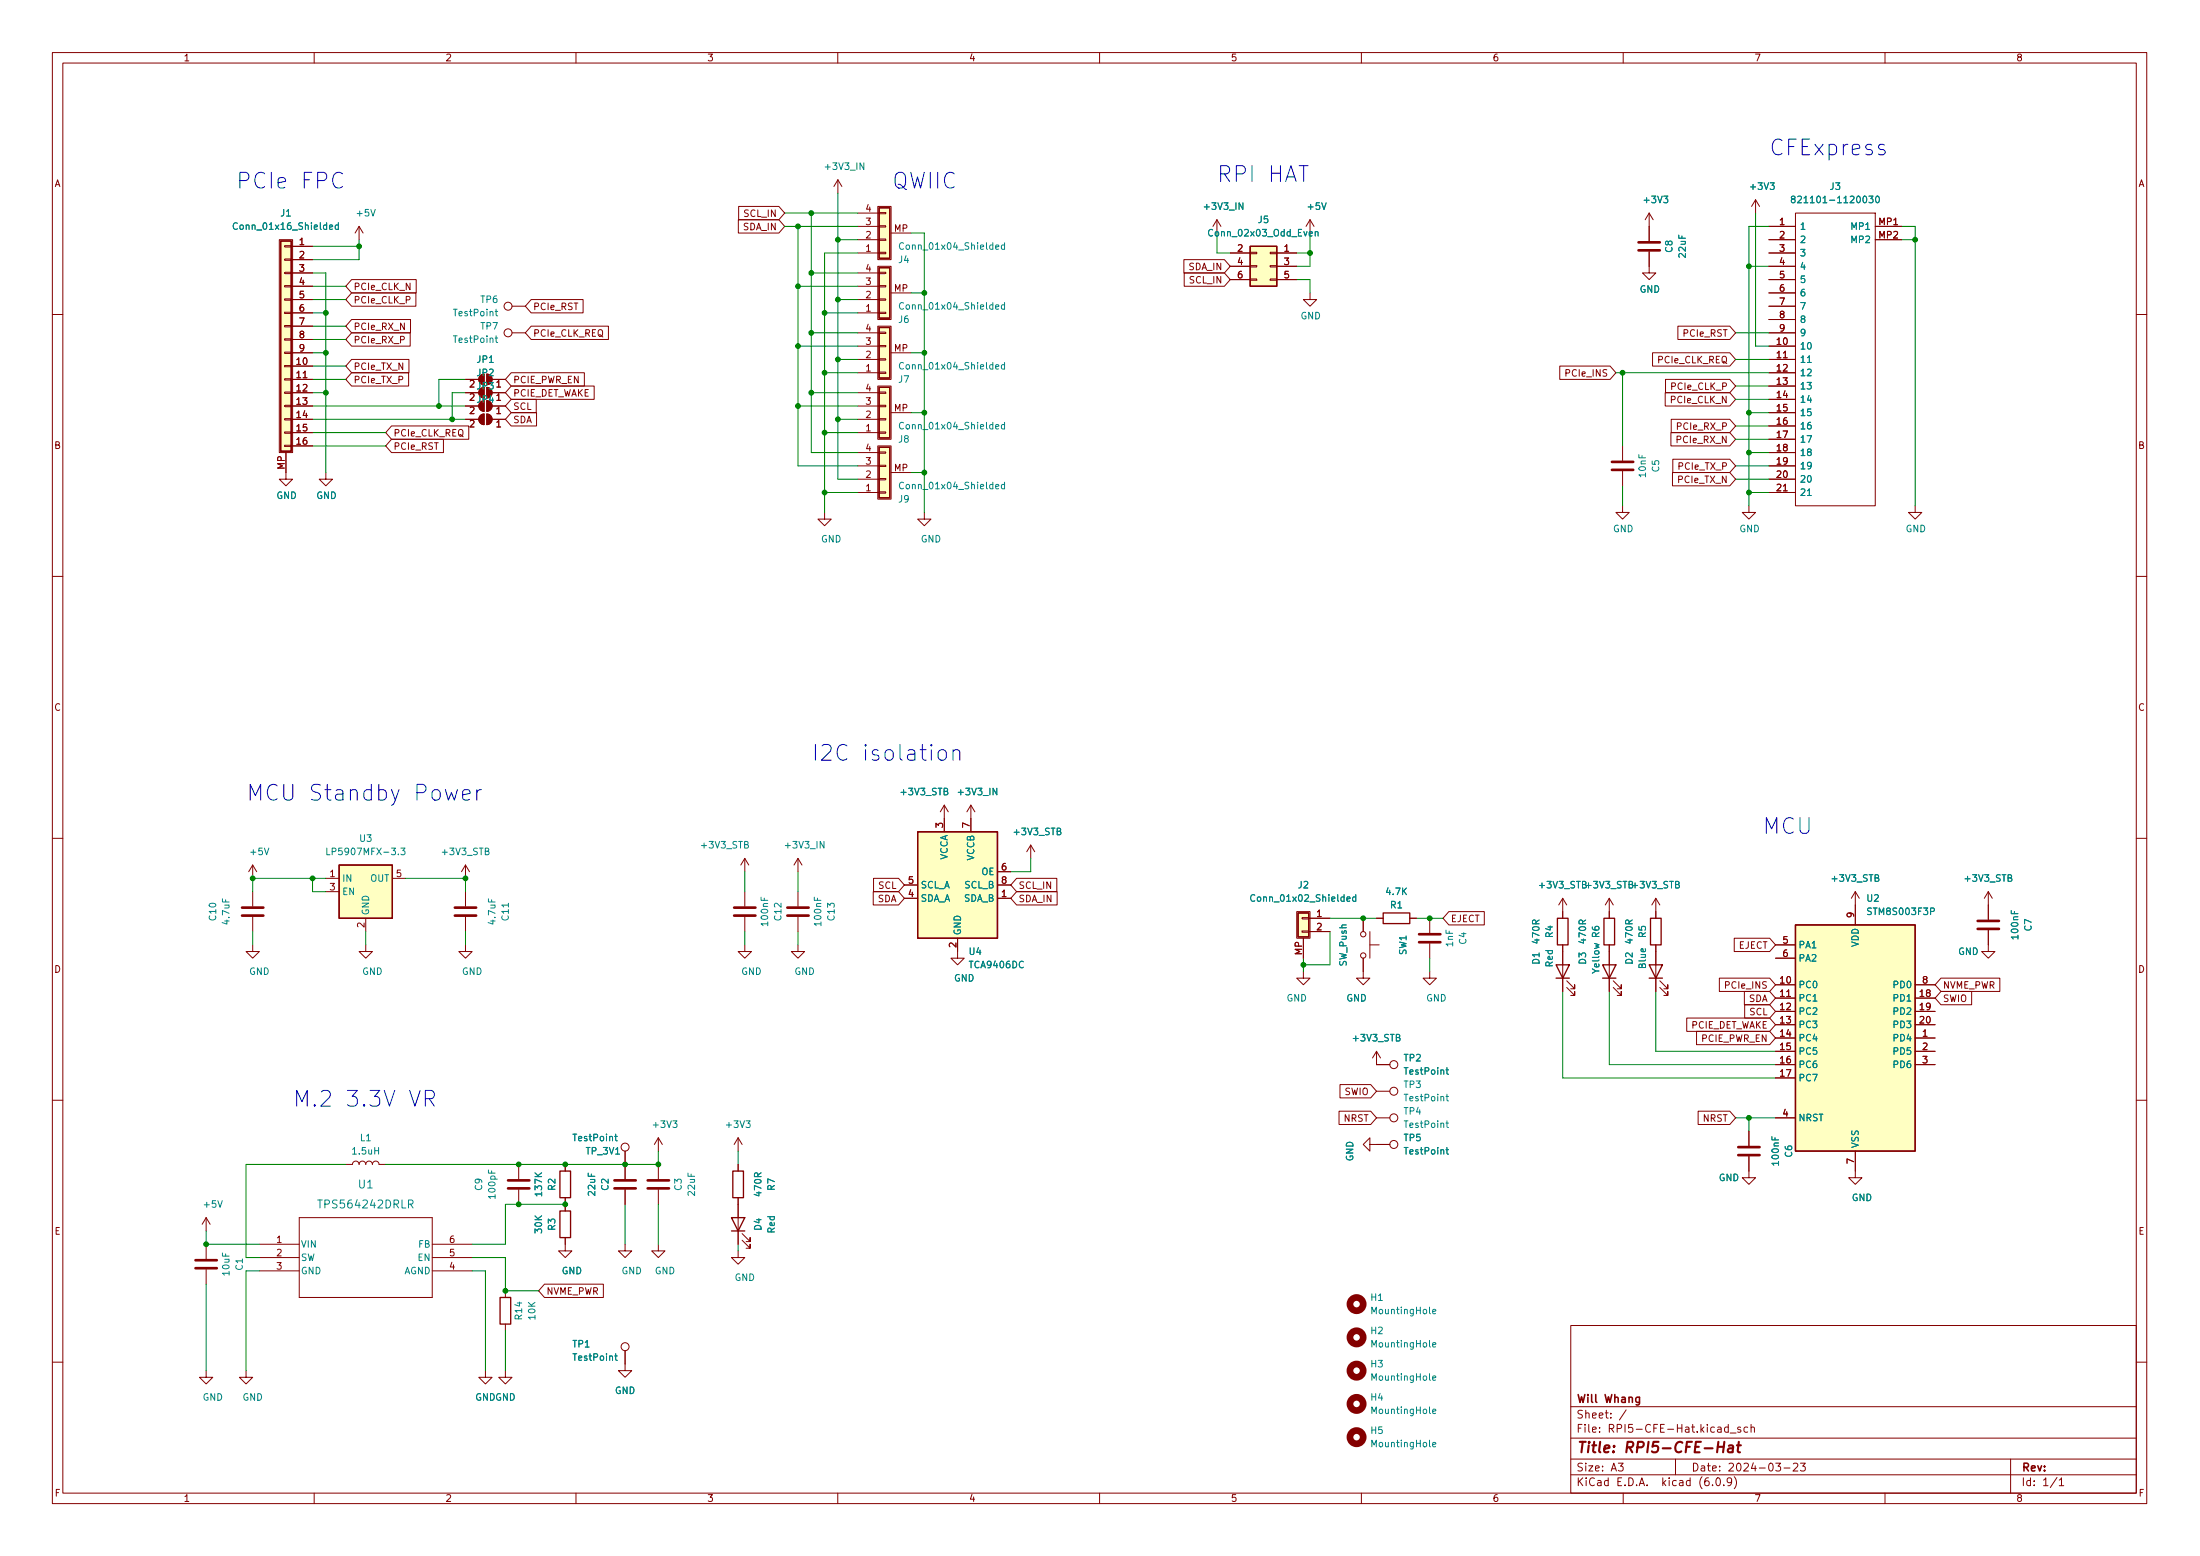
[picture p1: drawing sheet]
<svg xmlns="http://www.w3.org/2000/svg" width="420mm" height="297mm" viewBox="0 0 420 297" stroke-linecap="round" stroke-linejoin="round" font-family="sans-serif">
<g fill="none" stroke="#840000" stroke-width=".19">
<path d="M10 10h400v277h-400zM12 12h396v273h-396zM60 10v2M110 10v2M160 10v2M210 10v2M260 10v2M310 10v2M360 10v2M141.1 39.4h7.6l1.2 1.3-1.2 1.2h-7.6zM160 34.3l-.7 1.3M160 34.3v2.6"/>
<path d="M160 34.3l.8 1.3M167.6 39.4h2.6v10.2h-2.6zM335.3 38.1l-.8 1.3M335.3 38.1v2.6M335.3 38.1l.7 1.3M53.3 45.8h2.6v40.6h-2.6zM54.4 59.6h1.2v.3h-1.2zM54.4 57.1h1.2v.2h-1.2zM54.4 54.5h1.2v.3h-1.2zM54.4 52h1.2v.2h-1.2zM54.4 49.4h1.2v.3h-1.2zM54.4 46.9h1.2v.3h-1.2z"/>
<path d="M55.6 47h4.1M55.6 49.6h4.1M55.6 52.1h4.1M55.6 54.6h4.1M55.6 57.2h4.1M55.6 59.7h4.1M67.2 53.4h12.3v2.5h-12.3l-1.2-1.3zM67.2 55.9h12.2v2.6h-12.2l-1.2-1.3zM68.6 43.2l-.8 1.3M68.6 43.2v2.6M68.6 43.2l.7 1.3M97.8 58.5h2.5"/>
<path d="M101.4 57.2h10v2.5h-10l-1.1-1.2zM141 41.9h7.7l1.2 1.3-1.2 1.3h-7.7zM163.8 43.2h4.1M163.8 45.8h4.1M163.8 48.3h4.1M163.8 52.1h4.1M163.8 54.6h4.1M163.8 57.2h4.1M163.8 59.7h4.1M163.8 40.7h4.1M167.6 50.8h2.6v10.2h-2.6zM167.9 52h1.3v.2h-1.3z"/>
<path d="M167.9 54.5h1.3v.3h-1.3zM167.9 57.1h1.3v.2h-1.3zM167.9 59.6h1.3v.3h-1.3zM167.9 40.5h1.3v.3h-1.3zM167.9 43.1h1.3v.2h-1.3zM167.9 45.6h1.3v.3h-1.3zM167.9 48.2h1.3v.2h-1.3zM170.2 55.9h3.8M170.2 44.5h3.8M226.1 49.6h7.7l1.1 1.2-1.1 1.3h-7.7zM226.2 52.1h7.6l1.1 1.3-1.1 1.2h-7.6zM232.4 41.9l-.8 1.3"/>
<path d="M232.4 41.9v2.6M232.4 41.9l.8 1.3M234.9 48.3h3.9M234.9 50.8h3.9M234.9 53.4h3.9M238.8 53.2h1.2v.3h-1.2zM238.8 50.7h1.2v.3h-1.2zM238.8 48.2h1.2v.2h-1.2zM242.6 53.2h1.2v.3h-1.2zM242.6 50.7h1.2v.3h-1.2zM242.6 48.2h1.2v.2h-1.2zM243.8 48.3h3.8"/>
<path d="M243.8 50.8h3.8M243.8 53.4h3.8M250.2 55.9v1.3h1.3l-1.3 1.3-1.3-1.3h1.3M250.2 41.9l-.8 1.3M250.2 41.9v2.6M250.2 41.9l.8 1.3M315 48v4.1h1.2l-1.2 1.3-1.3-1.3h1.3M315 40.7l-.8 1.2M315 40.7v5.3M315 40.7l.7 1.2M337.8 43.2h5.1M337.8 45.8h5.1"/>
<path d="M337.8 48.3h5.1M337.8 50.8h5.1M337.8 53.4h5.1M337.8 55.9h5.1M337.8 58.5h5.1M342.9 40.7h15.2v55.9h-15.2zM358.1 43.2h5.1M358.1 45.8h5.1M10 60h2M54.4 79.9h1.2v.3h-1.2zM54.4 77.4h1.2v.2h-1.2zM54.4 74.8h1.2v.3h-1.2z"/>
<path d="M54.4 72.3h1.2v.3h-1.2zM54.4 69.8h1.2v.2h-1.2zM54.4 67.2h1.2v.3h-1.2zM54.4 64.7h1.2v.2h-1.2zM54.4 62.1h1.2v.3h-1.2zM55.6 77.5h4.1M55.6 75h4.1M55.6 72.4h4.1M55.6 69.9h4.1M55.6 62.3h4.1M55.6 64.8h4.1M55.6 67.3h4.1"/>
<path d="M67.2 63.5h11.1v2.6h-11.1l-1.2-1.3zM67.2 61h11.2v2.5h-11.2l-1.2-1.2zM67.2 71.2h10.8v2.5h-10.8l-1.2-1.3zM67.2 68.6h10.9v2.6h-10.9l-1.2-1.3zM88.9 77.5h2.5M88.9 75h2.5M88.9 72.4h2.5M91.7 79.3l.8-.3v2.1a1.02 1.02 0 0 1-1-.7 1.02 1.02 0 0 1 .2-1.1zM91.7 76.8l.8-.3v2a1.02 1.02 0 0 1-1-.6 1.02 1.02 0 0 1 .2-1.1zM91.7 74.2l.8-.2v2a1.02 1.02 0 0 1-1-.6 1.02 1.02 0 0 1 .2-1.2zM91.7 71.7l.8-.3v2a1.02 1.02 0 0 1-1-.6 1.02 1.02 0 0 1 .2-1.1zM93 79a1.02 1.02 0 0 1 1 1 1.02 1.02 0 0 1-1 1.1z"/>
<path d="M93 76.5a1.02 1.02 0 0 1 1 1 1.02 1.02 0 0 1-1 1zM93 74a1.02 1.02 0 0 1 1 1 1.02 1.02 0 0 1-1 1zM93 71.4a1.02 1.02 0 0 1 1 1 1.02 1.02 0 0 1-1 1zM94 77.5h2.5M94 75h2.5M94 72.4h2.5M97.6 71.2h14v2.5h-14l-1.1-1.3zM97.6 73.7h15.9v2.5h-15.9l-1.1-1.2zM97.6 76.2h4.8v2.6h-4.8l-1.1-1.3zM97.6 78.8h4.9v2.5h-4.9l-1.1-1.3zM97.8 63.5h2.5M101.4 62.3h14.8v2.5h-14.8l-1.1-1.3z"/>
<path d="M163.8 66.1h4.1M163.8 68.6h4.1M163.8 71.2h4.1M163.8 63.5h4.1M163.8 77.5h4.1M163.8 75h4.1M167.6 73.7h2.6v10.2h-2.6zM167.6 62.3h2.6v10.1h-2.6zM167.9 74.8h1.3v.3h-1.3zM167.9 77.4h1.3v.2h-1.3zM167.9 79.9h1.3v.3h-1.3zM167.9 63.4h1.3v.3h-1.3z"/>
<path d="M167.9 65.9h1.3v.3h-1.3zM167.9 68.5h1.3v.2h-1.3zM167.9 71h1.3v.3h-1.3zM170.2 78.8h3.8M170.2 67.3h3.8M297.9 69.9h9.6l1.1 1.3-1.1 1.2h-9.6zM315.6 67.3h14.8l1.1 1.3-1.1 1.3h-14.8zM318 75h12.4l1.1 1.2-1.1 1.3h-12.4zM318.1 72.4h12.3l1.1 1.3-1.1 1.3h-12.3zM320.4 62.3h10l1.1 1.2-1.1 1.3h-10zM337.8 66.1h5.1M337.8 68.6h5.1"/>
<path d="M337.8 71.2h5.1M337.8 73.7h5.1M337.8 76.2h5.1M337.8 78.8h5.1M337.8 61h5.1M337.8 63.5h5.1M408 60h2M54.4 85h1.2v.3h-1.2zM54.4 82.5h1.2v.2h-1.2zM54.6 86.4v5.1h1.3l-1.3 1.2-1.3-1.2h1.3M55.6 80h4.1M55.6 82.6h4.1"/>
<path d="M55.6 85.1h4.1M62.2 90.2v1.3h1.3l-1.3 1.2-1.2-1.2h1.2M74.8 81.3h14.7v2.6h-14.7l-1.1-1.3zM74.8 83.9h9.9v2.5h-9.9l-1.1-1.3zM88.9 80h2.5M94 80h2.5M157.5 97.8v1.3h1.2l-1.2 1.3-1.3-1.3h1.3M163.8 86.4h4.1M163.8 88.9h4.1M163.8 91.5h4.1M163.8 94h4.1M163.8 80h4.1"/>
<path d="M163.8 82.6h4.1M167.6 85.1h2.6v10.2h-2.6zM167.9 82.5h1.3v.2h-1.3zM167.9 86.3h1.3v.2h-1.3zM167.9 88.8h1.3v.3h-1.3zM167.9 91.3h1.3v.3h-1.3zM167.9 93.9h1.3v.2h-1.3zM170.2 90.2h3.8M176.5 97.8v1.3h1.3l-1.3 1.3-1.2-1.3h1.2M309.9 96.6v1.2h1.2l-1.2 1.3-1.3-1.3h1.3M309.9 85.1v2.8M309.9 90v2.7"/>
<path d="M319.1 82.6h11.3l1.1 1.3-1.1 1.2h-11.3zM319.2 80h11.2l1.1 1.3-1.1 1.3h-11.2zM319.4 90.2h11l1.1 1.3-1.1 1.2h-11zM319.5 87.7h10.9l1.1 1.2-1.1 1.3h-10.9zM334 96.6v1.2h1.3l-1.3 1.3-1.3-1.3h1.3M337.8 81.3h5.1M337.8 83.9h5.1M337.8 86.4h5.1M337.8 88.9h5.1M337.8 91.5h5.1M337.8 94h5.1M365.8 96.6v1.2h1.2l-1.2 1.3-1.3-1.3h1.3"/>
<path d="M10 110h2M408 110h2M180.3 153.7l-.7 1.3M180.3 153.7v5.1M180.3 153.7l.8 1.3M185.4 153.7v5.1M185.4 153.7l-.7 1.3M185.4 153.7l.8 1.3M10 160h2M48.3 165.1l-.8 1.3M48.3 165.1v2.6M48.3 170.2v2.8"/>
<path d="M48.3 175v2.8M48.3 165.1l.7 1.3M62.2 167.7h2.6M62.2 170.2h2.6M69.8 175.3v2.5M74.9 167.7h2.6M88.9 165.1v2.6M88.9 170.2v2.8M88.9 175v2.8M88.9 165.1l-.8 1.3M88.9 165.1l.8 1.3M142.2 163.9l-.7 1.2"/>
<path d="M142.2 163.9v2.5M142.2 170.2v2.8M142.2 175v2.8M142.2 163.9l.8 1.2M152.4 163.9l-.8 1.2M152.4 163.9v2.5M152.4 170.2v2.8M152.4 175v2.8M152.4 163.9l.8 1.2M166.8 170.2h4.8l1.1 1.3-1.1 1.3h-4.8zM166.8 167.7h4.8l1.1 1.2-1.1 1.3h-4.8zM172.7 171.5h2.6"/>
<path d="M172.7 168.9h2.6M182.9 179.1v3.8h1.2l-1.2 1.3-1.3-1.3h1.3M190.5 171.5h2.5M190.5 168.9h2.5M190.5 166.4h2.5M194.2 170.2h7.7v2.6h-7.7l-1.2-1.3zM194.2 167.7h7.6v2.5h-7.6l-1.2-1.3zM196.8 161.3l-.7 1.3M196.8 161.3v2.6M196.8 161.3l.8 1.3M247.6 174h2.6v5.1h-2.6zM248.7 177.7h1.2v.3h-1.2z"/>
<path d="M248.7 175.2h1.2v.2h-1.2zM248.9 179.1v3.8M249.9 175.3h4.1M249.9 177.8h4.1M260.3 175.3v2.5M261.6 177.8v5.1M262.9 175.3h1.3M269.2 175.3h1.3M273 175.3v2.8M276.7 174h6.8v2.6h-6.8l-1.1-1.3zM298.4 171.5l-.7 1.3M298.4 171.5v3.8"/>
<path d="M298.4 171.5l.8 1.3M307.3 171.5l-.7 1.3M307.3 171.5v3.8M307.3 171.5l.8 1.3M316.2 171.5v3.8M316.2 171.5l-.7 1.3M316.2 171.5l.8 1.3M331.2 179.1h6.8l1.1 1.3-1.1 1.2h-6.8zM354.3 170.2v6.4M354.3 170.2l-.7 1.3M354.3 170.2l.8 1.3M379.7 177.6v4h1.3l-1.3 1.3-1.2-1.3h1.2"/>
<path d="M379.7 170.2l-.7 1.3M379.7 170.2v5.4M379.7 170.2l.8 1.3M408 160h2M48.3 180.4v1.2h1.2l-1.2 1.3-1.3-1.3h1.3M69.8 180.4v1.2h1.3l-1.3 1.3-1.2-1.3h1.2M88.9 180.4v1.2h1.3l-1.3 1.3-1.3-1.3h1.3M142.2 180.4v1.2h1.3l-1.3 1.3-1.2-1.3h1.2M152.4 180.4v1.2h1.3l-1.3 1.3-1.3-1.3h1.3M248.9 185.5v1.2h-1.3l1.3 1.3 1.3-1.3h-1.3M260.3 182.9v3.8h-1.2l1.2 1.3 1.3-1.3h-1.3M261.6 180.4h1.8"/>
<path d="M273 185.5v1.2h1.3l-1.3 1.3-1.2-1.3h1.2M273 180.1v2.8M298.4 180.4v8.9M299.2 188.5l1.5 1.5v-.7v.7h-.7M299.2 187.2l1.5 1.6v-.8v.8h-.7M307.3 180.4v8.9M308.1 188.5l1.5 1.5v-.7v.7h-.7M308.1 187.2l1.5 1.6v-.8v.8h-.7M316.2 180.4v8.9M317 188.5l1.5 1.5v-.7v.7h-.7M317 187.2l1.5 1.6v-.8v.8h-.7M322.1 194.3h15.9l1.1 1.3-1.1 1.3h-15.9z"/>
<path d="M324 196.9h14l1.1 1.3-1.1 1.2h-14zM328.4 186.7h9.6l1.1 1.3-1.1 1.3h-9.6zM333.1 189.3h4.9l1.1 1.2-1.1 1.3h-4.9zM333.2 191.8h4.8l1.1 1.3-1.1 1.2h-4.8zM339.1 180.4h3.8M339.1 198.2h3.8M339.1 188h3.8M339.1 190.5h3.8M339.1 193.1h3.8M339.1 195.6h3.8M339.1 182.9h3.8M365.8 198.2h3.8"/>
<path d="M365.8 188h3.8M365.8 190.5h3.8M365.8 193.1h3.8M365.8 195.6h3.8M370.7 186.7h11.2v2.6h-11.2l-1.1-1.3zM370.7 189.3h5.8v2.5h-5.8l-1.1-1.3zM10 210h2M119.4 219.7v5.4M125.7 217.2l-.7 1.3M125.7 217.2v2.5M125.7 217.2l.8 1.3M141 217.2v2.5"/>
<path d="M141 217.2l-.8 1.3M141 217.2l.7 1.3M255.7 212.1h6.1l1.1 1.3-1.1 1.3h-6.1zM255.9 207h5.9l1.1 1.3-1.1 1.3h-5.9zM261.6 218.5v-1.3l-1.3 1.3 1.3 1.2v-1.2h3.8M262.9 213.4h2.5M262.9 208.3h2.5M262.9 200.7l-.8 1.3M262.9 200.7v2.5h2.5M262.9 200.7l.8 1.3M324.3 212.1h6.1l1.1 1.3-1.1 1.3h-6.1zM334 215.9v2.8"/>
<path d="M339.1 213.4h3.8M339.1 203.2h3.8M339.1 200.7h3.8M339.1 205.8h3.8M354.3 219.7v5.1h1.3l-1.3 1.3-1.2-1.3h1.2M365.8 203.2h3.8M365.8 200.7h3.8M408 210h2M39.4 232.4l-.8 1.3M39.4 232.4v2.6M39.4 237.5v2.8M39.4 232.4l.7 1.3"/>
<path d="M49.5 237.5h7.6M57.1 232.4h25.4v15.3h-25.4zM66 222.3h1.3a.64 .64 0 0 1 .6-.6 .64 .64 0 0 1 .7 .6 .64 .64 0 0 1 .6-.6 .64 .64 0 0 1 .6 .6 .64 .64 0 0 1 .7-.6 .64 .64 0 0 1 .6 .6 .64 .64 0 0 1 .7-.6 .64 .64 0 0 1 .6 .6h1.3M82.5 237.5h7.7M99.1 222.3v2.8M99.1 227.1v2.8M107.9 236.3v2.5h1.3l-1.3 1.3-1.2-1.3h1.2M107.9 222.3v1.3M107.9 228.6v2.6M119.4 237.5v1.3h1.2l-1.2 1.3-1.3-1.3h1.3M119.4 227.1v2.8M125.7 237.5v1.3h1.3l-1.3 1.3-1.2-1.3h1.2"/>
<path d="M125.7 222.3v2.8M125.7 227.1v2.8M141 238.8v1.3h1.2l-1.2 1.2-1.3-1.2h1.3M141 222.3v1.3M141 228.6v8.9M141.7 236.8l1.6 1.5v-.8v.8h-.8M141.7 235.5l1.6 1.5v-.7v.7h-.8M334 220.8v4h1.3l-1.3 1.3-1.3-1.3h1.3M39.4 242.4v2.7M49.5 240.1h7.6M49.5 242.6h7.6M82.5 240.1h7.7"/>
<path d="M82.5 242.6h7.7M96.5 246.4v1.3M96.5 252.8v1.2M104 245.1h11.2v2.6h-11.2l-1.1-1.3zM119.4 257.8v3.9h1.2l-1.2 1.2-1.3-1.2h1.3M300 253h108v32h-108zM10 260h2M39.4 261.7v1.2h1.2l-1.2 1.3-1.3-1.3h1.3M47 261.7v1.2h1.3l-1.3 1.3-1.3-1.3h1.3M92.7 261.7v1.2h-1.3l1.3 1.3 1.3-1.3h-1.3M96.5 261.7v1.2h-1.3l1.3 1.3 1.3-1.3h-1.3M300 278.5h108"/>
<path d="M300 274.5h108M300 268.5h108M309.1 279.3h.9l-.5 .6 .4 .1v.7l-.2 .1-.6-.1M310.6 269.1l-1.3 2M320 278.5v3M330.1 272.5l-.5-.1-.2 .3 .1 .6h.6M330.1 271.9v1.5M330.4 273.6h1.2M332.4 272.5l-.3-.1-.2 .2v.2l.5 .2v.3h-.5M333.8 272.5l-.4-.1-.3 .3 .1 .6h.6M334.4 272.6l.2-.2 .4 .1 .1 .9M334.4 271.9v1.5"/>
<path d="M339.1 279.3h1l-.5 .6 .4 .1v.7l-.2 .1-.7-.1M342.5 279.5l.6-.2 .2 .2 .1 .2-1 1.1h1M343.8 279.3h1l-.5 .6 .4 .1v.7l-.2 .1-.7-.1M384 278.5v6.5M408 260h2M60 285v2M110 285v2M160 285v2M210 285v2M260 285v2M300 281.5h108M310 285v2"/>
<path d="M327.1 283.5v.1M327.9 282.2l.2-.1a.8 .8 0 0 1 .5 .8 .8 .8 0 0 1-.5 .7 1 1 0 0 1-.2-1.4zM329.2 283.5v.1M330.7 282.8l-.3 .2h-.3l-.2-.2 .1-.6 .4-.1 .2 .2a.99 .99 0 0 1-.3 1.3h-.3M331.2 281.9a1.72 1.72 0 0 1 0 2.3M340.7 280.2h1.2M360 285v2M392.9 282l-1.3 2M393.3 282.5l.4-.4v1.5M393.3 283.6h.8"/>
<circle cx="97" cy="58.5" r=".76"/>
<circle cx="97" cy="63.5" r=".76"/>
<circle cx="260.3" cy="178.3" r=".51"/>
<circle cx="260.3" cy="182.4" r=".51"/>
<circle cx="119.4" cy="219" r=".76"/>
<circle cx="266.2" cy="208.3" r=".76"/>
<circle cx="266.2" cy="203.2" r=".76"/>
<circle cx="266.2" cy="218.5" r=".76"/>
<circle cx="266.2" cy="213.4" r=".76"/>
<circle cx="119.4" cy="257.1" r=".76"/>
</g>
<path d="M328.1 276.2h1.1M328.2 275.2l-.3 2M329.3 275.2l-.2 2M330.2 276h.7v1.2M331 276.4l-.7 .1a.4 .4 0 0 0-.3 .3 .4 .4 0 0 0 .2 .4l.7-.1M331.7 275.9h.8M332.1 275.2l-.2 1.8v.1l.4 .1" fill="none" stroke="#840000" stroke-width=".4"/>
<path d="M313.1 266.7v1.2l-.3 .3-.3-.1M313.1 266.8l-.4-.1-.3 .3 .1 .6h.6" fill="none" stroke="#840000" stroke-width=".3"/>
<g fill="none" stroke="#008484" stroke-width=".19">
<path d="M342.4 38l-.3-.3 .1-.1 .2-.2 .3 .1 .1 .4-.6 .1-.1 .2 .1 .4 .2 .1 .3-.1 .1-.1v-.3l-.2-.2M343.3 37.6l.5-.2 .2 .4-.7 .9h.7M358.3 37.6l.2-.2a.68 .68 0 0 1 .4 .7 .68 .68 0 0 1-.4 .6l-.3-.5zM45.3 42.6a.6 .6 0 0 0-.8 .5 .6 .6 0 0 0 .6 .7l.2-.1M64.6 43l-.3-.1-.3 .3 .1 .5h.5M64.6 42.5v1.3M94.6 59.5h.4M94.7 59v1.1l.3 .2M172.6 57.9a.6 .6 0 0 0-.9 .4 .6 .6 0 0 0 .6 .7l.3-.1M172.6 46.5a.6 .6 0 0 0-.9 .4 .6 .6 0 0 0 .6 .7l.3-.1M191.8 58.2h-.3l-.3 .2 .2 .6h.4M191.8 46.8h-.3l-.3 .2 .2 .5h.4"/>
<path d="M191.8 46.3v1.3M191.8 57.8v1.2M251.2 44.3l.2-.1 .3 .1v.8M251.2 44.2v.9M94.6 64.5h.4M94.7 64.1v1.1l.3 .2M172.6 69.3a.6 .6 0 0 0-.9 .4 .6 .6 0 0 0 .6 .8l.3-.2M191.8 69.7l-.3-.1-.3 .3 .2 .5h.4M191.8 69.2v1.3M345.2 69.2h.7M172.6 80.7a.6 .6 0 0 0-.9 .5 .6 .6 0 0 0 .6 .7l.3-.1M172.6 92.2a.6 .6 0 0 0-.9 .4 .6 .6 0 0 0 .6 .7l.3-.1"/>
<path d="M191.8 81.1l-.3-.1-.3 .3 .2 .5h.4M191.8 92.5h-.3l-.3 .2 .2 .6h.4M191.8 80.6v1.3M191.8 92.1v1.2M345.2 94.6h.7M62.4 161.9v1.3h.6M76.6 161.9h.7l-.4 .5 .4 .1v.6l-.2 .1-.5-.1M239.6 170.9a.6 .6 0 0 0-.8 .4 .6 .6 0 0 0 .6 .8l.2-.2M258.9 171.3l-.3-.1-.3 .3 .1 .5h.5M258.9 170.8v1.3M117.4 216.9h.5M117.6 216.5v1.1l.3 .2"/>
<path d="M276.2 214.4h.4M276.2 209.3h.4M276.2 204.2h.4M276.2 219.5h.4M276.3 214v1.1l.3 .1M276.3 208.9v1.1l.3 .2M276.3 203.8v1.1l.3 .2M276.3 219.1v1l.3 .2M117.4 258.8h.5M117.6 258.4v1.1l.3 .2M273.6 250.4l.6-.1v-.3h-.4l-.2 .1 .1 .6h.5M273.6 256.7l.6-.1v-.2l-.4-.1-.2 .2 .1 .6h.5"/>
<path d="M273.6 263.1l.6-.1v-.3h-.4l-.2 .1 .1 .6h.5M273.6 275.8l.6-.1v-.3h-.4l-.2 .1 .1 .6h.5M273.6 269.4l.6-.1v-.2l-.4-.1-.2 .2 .1 .6h.5"/>
</g>
<g fill="#840000" stroke="#840000" stroke-width=".19">
<path d="M93 79a1.02 1.02 0 0 1 1 1 1.02 1.02 0 0 1-1 1.1z"/>
<path d="M91.7 79.3l.8-.3v2.1a1.02 1.02 0 0 1-1-.7 1.02 1.02 0 0 1 .2-1.1z"/>
<path d="M93 76.5a1.02 1.02 0 0 1 1 1 1.02 1.02 0 0 1-1 1z"/>
<path d="M91.7 76.8l.8-.3v2a1.02 1.02 0 0 1-1-.6 1.02 1.02 0 0 1 .2-1.1z"/>
<path d="M93 74a1.02 1.02 0 0 1 1 1 1.02 1.02 0 0 1-1 1z"/>
<path d="M91.7 74.2l.8-.2v2a1.02 1.02 0 0 1-1-.6 1.02 1.02 0 0 1 .2-1.2z"/>
<path d="M93 71.4a1.02 1.02 0 0 1 1 1 1.02 1.02 0 0 1-1 1z"/>
<path d="M91.7 71.7l.8-.3v2a1.02 1.02 0 0 1-1-.6 1.02 1.02 0 0 1 .2-1.1z"/>
</g>
<g fill="none" stroke="#840000" stroke-width=".25">
<path d="M167.9 39.7h2v9.6h-2zM53.6 46h2v40.1h-2zM167.9 51.1h2v9.6h-2zM238.8 47h5v7.6h-5zM167.9 74h2v9.6h-2zM167.9 62.5h2v9.7h-2zM167.9 85.4h2v9.6h-2zM175.3 158.8h15.2v20.3h-15.2zM64.8 165.1h10.1v10.2h-10.1zM247.9 174.3h2v4.6h-2zM264.2 174.3h5v2h-5zM297.4 175.3h2.1v5.1h-2.1z"/>
<path d="M306.3 175.3h2.1v5.1h-2.1zM315.2 175.3h2v5.1h-2zM342.9 176.6h22.9v43.1h-22.9zM297.2 184.2h2.5l-1.3 2.5zM297.2 186.7h2.5M306.1 184.2h2.5l-1.3 2.5zM306.1 186.7h2.5M315 184.2h2.5l-1.3 2.5zM315 186.7h2.5M106.9 231.2h2.1v5.1h-2.1zM106.9 223.6h2.1v5h-2.1zM139.7 232.4h2.5l-1.2 2.6z"/>
<path d="M139.7 235h2.5M140 223.6h2v5h-2zM95.5 247.7h2v5.1h-2z"/>
</g>
<g fill="none" stroke="#840000" stroke-width=".51">
<path d="M312.9 46.3h4.1M312.9 47.8h4.1M307.8 89.7h4.1M307.8 88.2h4.1M46.2 174.8h4.1M46.2 173.3h4.1M86.9 174.8h4M86.9 173.3h4M140.2 174.8h4.1M140.2 173.3h4.1M150.4 174.8h4M150.4 173.3h4"/>
<path d="M271 179.9h4.1M271 178.3h4.1M377.7 177.3h4.1M377.7 175.8h4.1M332 219h4M97 225.3h4.1M97 226.9h4.1M117.3 225.3h4.1M117.3 226.9h4.1M123.7 225.3h4.1M123.7 226.9h4.1M332 220.5h4"/>
<path d="M37.3 242.1h4.1M37.3 240.6h4.1"/>
</g>
<g fill="none" stroke="#840000" stroke-width="1.3">
<circle cx="259.1" cy="249" r="1.27"/>
<circle cx="259.1" cy="255.3" r="1.27"/>
<circle cx="259.1" cy="274.4" r="1.27"/>
<circle cx="259.1" cy="268" r="1.27"/>
<circle cx="259.1" cy="261.7" r="1.27"/>
</g>
<g fill="#ffffc2" stroke="#ffffc2" stroke-width=".19">
<path d="M167.9 74h2v9.6h-2z"/>
<path d="M53.6 46h2v40.1h-2z"/>
<path d="M167.9 85.4h2v9.6h-2z"/>
<path d="M64.8 165.1h10.1v10.2h-10.1z"/>
<path d="M342.9 176.6h22.9v43.1h-22.9z"/>
<path d="M175.3 158.8h15.2v20.3h-15.2z"/>
<path d="M247.9 174.3h2v4.6h-2z"/>
<path d="M238.8 47h5v7.6h-5z"/>
<path d="M167.9 62.5h2v9.7h-2z"/>
<path d="M167.9 51.1h2v9.6h-2z"/>
<path d="M167.9 39.7h2v9.6h-2z"/>
</g>
<path d="M45.8 34.5h1.2a.81 .81 0 0 0 .6-.8 .81 .81 0 0 0-.6-.8h-1.2v3M359.9 27.7l-.7-.2-.3 .2-.1 .3 .1 .4 1 .3 .1 .3-.1 .4-.3 .1-.8-.1M88.4 151.7l1.4-.2-.2-.6-.8-.2-.3 .2-.1 .3v1.1l.1 .3 .3 .1 .8-.1M91.1 150.7v2M91.9 150.7a.77 .77 0 0 0-.8 .6M179.3 143.4a.81 .81 0 0 1 .8-.3 .81 .81 0 0 1 .6 .6v.8a.81 .81 0 0 1-.8 .6 .81 .81 0 0 1-.7-.6v-.8zM182 143.4a.74 .74 0 0 1 1.3 .1v1.6M182 143.1v2M81.2 209.7h1.2a.81 .81 0 0 0 .6-.8 .81 .81 0 0 0-.6-.7h-1.2v3M82 209.7l1 1.5" fill="none" stroke="#0000c2" stroke-width=".19"/>
<g fill="none" stroke="#008400" stroke-width=".19">
<path d="M160 36.9v54.6h3.8M59.7 52.1h2.5v38.1M59.7 47h8.9M59.7 54.6h6.3M59.7 57.2h6.3M59.7 59.7h2.5M68.6 45.8v3.8h-8.9M149.9 40.7h13.9M149.9 43.2h13.9M152.4 43.2v45.7h11.4M152.4 54.6h11.4M154.9 40.7v45.7h8.9"/>
<path d="M154.9 52.1h8.9M157.5 59.7h6.3M160 57.2h3.8M160 45.8h3.8M163.8 48.3h-6.3v49.5M174 44.5h2.5v53.3M174 55.9h2.5M232.4 44.5v3.8h2.5M247.6 53.4h2.6v2.5M247.6 48.3h2.6M250.2 44.5v6.3h-2.6M334 50.8h3.8"/>
<path d="M335.3 40.7v25.4h2.5M337.8 43.2h-3.8v53.4M363.2 43.2h2.6v53.4M363.2 45.8h2.6M59.7 77.5h29.2M59.7 72.4h6.3M59.7 75h2.5M59.7 69.9h6.3M59.7 62.3h6.3M59.7 67.3h2.5M59.7 64.8h6.3M88.9 72.4h-5.1v5.1"/>
<path d="M88.9 75h-2.5v5M152.4 66.1h11.4M152.4 77.5h11.4M154.9 75h8.9M154.9 63.5h8.9M157.5 71.2h6.3M160 68.6h3.8M174 78.8h2.5M174 67.3h2.5M308.6 71.2h29.2M309.9 71.2v13.9M331.5 68.6h6.3"/>
<path d="M331.5 63.5h6.3M331.5 76.2h6.3M331.5 73.7h6.3M334 78.8h3.8M59.7 80h29.2M59.7 85.1h14M59.7 82.6h14M157.5 82.6h6.3M157.5 94h6.3M160 80h3.8M174 90.2h2.5M309.9 92.7v3.9"/>
<path d="M331.5 88.9h6.3M331.5 83.9h6.3M331.5 81.3h6.3M331.5 91.5h6.3M334 86.4h3.8M334 94h3.8M48.3 177.8v2.6M59.7 167.7v2.5h2.5M62.2 167.7h-13.9v2.5M69.8 177.8v2.6M77.5 167.7h11.4v2.5M88.9 177.8v2.6"/>
<path d="M142.2 166.4v3.8M142.2 177.8v2.6M152.4 166.4v3.8M152.4 177.8v2.6M196.8 163.9v2.5h-3.8M254 177.8v6.4h-5.1M254 175.3h8.9M270.5 175.3h5.1M248.9 182.9v2.6M273 182.9v2.6M298.4 189.3v16.5h40.7M307.3 189.3v13.9h31.8"/>
<path d="M316.2 189.3v11.4h22.9M125.7 219.7v2.6h-52M141 219.7v2.6M331.5 213.4h7.6M334 213.4v2.5M39.4 235v2.5h10.1M66 222.3h-19v17.8h2.5M107.9 229.9h-11.4v7.6h-6.3M119.4 229.9v7.6M125.7 229.9v7.6M141 237.5v1.3M39.4 245.1v16.6"/>
<path d="M49.5 242.6h-2.5v19.1M90.2 240.1h6.3v6.3h6.4M90.2 242.6h2.5v19.1M96.5 254v7.7"/>
</g>
<g fill="#008400" stroke="#008400" stroke-width=".19">
<circle cx="154.9" cy="75" r=".46"/>
<circle cx="154.9" cy="63.5" r=".46"/>
<circle cx="152.4" cy="66.1" r=".46"/>
<circle cx="83.8" cy="77.5" r=".46"/>
<circle cx="157.5" cy="82.6" r=".46"/>
<circle cx="157.5" cy="94" r=".46"/>
<circle cx="152.4" cy="77.5" r=".46"/>
<circle cx="152.4" cy="43.2" r=".46"/>
<circle cx="152.4" cy="54.6" r=".46"/>
<circle cx="39.4" cy="237.5" r=".46"/>
<circle cx="99.1" cy="222.3" r=".46"/>
<circle cx="96.5" cy="246.4" r=".46"/>
<circle cx="62.2" cy="75" r=".46"/>
<circle cx="68.6" cy="47" r=".46"/>
<circle cx="86.4" cy="80" r=".46"/>
<circle cx="62.2" cy="67.3" r=".46"/>
<circle cx="62.2" cy="59.7" r=".46"/>
<circle cx="99.1" cy="229.9" r=".46"/>
<circle cx="107.9" cy="229.9" r=".46"/>
<circle cx="119.4" cy="222.3" r=".46"/>
<circle cx="107.9" cy="222.3" r=".46"/>
<circle cx="125.7" cy="222.3" r=".46"/>
<circle cx="59.7" cy="167.7" r=".46"/>
<circle cx="88.9" cy="167.7" r=".46"/>
<circle cx="48.3" cy="167.7" r=".46"/>
<circle cx="176.5" cy="78.8" r=".46"/>
<circle cx="176.5" cy="90.2" r=".46"/>
<circle cx="160" cy="80" r=".46"/>
<circle cx="157.5" cy="71.2" r=".46"/>
<circle cx="248.9" cy="184.2" r=".46"/>
<circle cx="309.9" cy="71.2" r=".46"/>
<circle cx="334" cy="78.8" r=".46"/>
<circle cx="334" cy="50.8" r=".46"/>
<circle cx="250.2" cy="48.3" r=".46"/>
<circle cx="334" cy="94" r=".46"/>
<circle cx="154.9" cy="52.1" r=".46"/>
<circle cx="160" cy="45.8" r=".46"/>
<circle cx="176.5" cy="67.3" r=".46"/>
<circle cx="157.5" cy="59.7" r=".46"/>
<circle cx="160" cy="68.6" r=".46"/>
<circle cx="160" cy="57.2" r=".46"/>
<circle cx="154.9" cy="40.7" r=".46"/>
<circle cx="176.5" cy="55.9" r=".46"/>
<circle cx="334" cy="86.4" r=".46"/>
<circle cx="365.8" cy="45.8" r=".46"/>
<circle cx="334" cy="213.4" r=".46"/>
<circle cx="260.3" cy="175.3" r=".46"/>
<circle cx="273" cy="175.3" r=".46"/>
</g>
<g font-size="4.2" fill="#0000c2">
<text x="337.8" y="29.7">CFExpress</text>
<text x="233.5" y="34.8">RPI HAT</text>
<text x="47.2" y="36">PCIe FPC</text>
<text x="170.3" y="36">QWIIC</text>
<text x="154.9" y="145.3">I2C isolation</text>
<text x="47" y="152.9">MCU Standby Power</text>
<text x="336.5" y="159.2">MCU</text>
<text x="55.9" y="211.3">M.2 3.3V VR</text>
</g>
<text font-size="2.8" fill="#840000" x="301" y="277.3">Title: RPI5-CFE-Hat</text>
<g font-size="2.1" fill="#008484">
<text x="68.5" y="226.9">U1</text>
<text x="61.3" y="230.7">TPS564242DRLR</text>
</g>
<g font-size="2.1" fill="#840000">
<text x="301" y="267.8">Will Whang</text>
<text x="301" y="273.5">File: RPI5-CFE-Hat.kicad_sch</text>
<text x="301" y="270.8">Sheet: /</text>
<text x="301" y="280.9">Size: A3</text>
<text x="323" y="280.9">Date: 2024-03-23</text>
<text x="386" y="280.9">Rev:</text>
<text x="301" y="283.7">KiCad E.D.A. kicad (6.0.9)</text>
<text x="386" y="283.7">Id: 1/1</text>
</g>
<g font-size="1.8" fill="#840000">
<text x="35" y="11.7">1</text>
<text x="85" y="11.7">2</text>
<text x="135" y="11.7">3</text>
<text x="185" y="11.7">4</text>
<text x="235" y="11.7">5</text>
<text x="285" y="11.7">6</text>
<text x="335" y="11.7">7</text>
<text x="385" y="11.7">8</text>
<text x="10.3" y="35.7">A</text>
<text x="408.3" y="35.7">A</text>
<text x="142.1" y="41.4">SCL_IN</text>
<text x="165.4" y="40.4">4</text>
<text x="57.2" y="46.8">1</text>
<text x="141.9" y="43.9">SDA_IN</text>
<text x="165.4" y="45.5">2</text>
<text x="165.4" y="43">3</text>
<text x="170.8" y="44.2">MP</text>
<text x="339.9" y="43">1</text>
<text x="339.9" y="45.5">2</text>
<text x="358.9" y="43">MP1</text>
<text x="358.9" y="45.5">MP2</text>
<text x="57.2" y="49.3">2</text>
<text x="57.2" y="51.9">3</text>
<text x="165.4" y="51.9">4</text>
<text x="165.4" y="48">1</text>
<text x="227" y="51.6">SDA_IN</text>
<text x="236.4" y="48">2</text>
<text x="236.4" y="50.6">4</text>
<text x="236.4" y="53.1">6</text>
<text x="245.3" y="48">1</text>
<text x="245.3" y="50.6">3</text>
<text x="245.3" y="53.1">5</text>
<text x="339.9" y="48">3</text>
<text x="339.9" y="50.6">4</text>
<text x="339.9" y="53.1">5</text>
<text x="57.2" y="54.4">4</text>
<text x="57.2" y="56.9">5</text>
<text x="57.2" y="59.5">6</text>
<text x="67.5" y="55.4">PCIe_CLK_N</text>
<text x="67.5" y="57.9">PCIe_CLK_P</text>
<text x="101.8" y="59.2">PCIe_RST</text>
<text x="165.4" y="59.5">1</text>
<text x="165.4" y="56.9">2</text>
<text x="165.4" y="54.4">3</text>
<text x="170.8" y="55.7">MP</text>
<text x="227.2" y="54.1">SCL_IN</text>
<text x="339.9" y="55.7">6</text>
<text x="339.9" y="58.2">7</text>
<text x="57.2" y="62">7</text>
<text x="57.2" y="64.6">8</text>
<text x="67.5" y="65.5">PCIe_RX_P</text>
<text x="67.5" y="63">PCIe_RX_N</text>
<text x="101.8" y="64.3">PCIe_CLK_REQ</text>
<text x="165.4" y="65.8">3</text>
<text x="165.4" y="63.3">4</text>
<text x="321.6" y="64.3">PCIe_RST</text>
<text x="339.4" y="65.8">10</text>
<text x="339.9" y="60.7">8</text>
<text x="339.9" y="63.3">9</text>
<text x="56.7" y="69.6">10</text>
<text x="57.2" y="67.1">9</text>
<text x="67.5" y="70.6">PCIe_TX_N</text>
<text x="165.4" y="70.9">1</text>
<text x="165.4" y="68.4">2</text>
<text x="170.8" y="67.1">MP</text>
<text x="299.3" y="71.9">PCIe_INS</text>
<text x="316.7" y="69.3">PCIe_CLK_REQ</text>
<text x="339.4" y="68.4">11</text>
<text x="339.4" y="70.9">12</text>
<text x="56.7" y="72.2">11</text>
<text x="56.7" y="74.7">12</text>
<text x="56.7" y="77.3">13</text>
<text x="67.5" y="73.2">PCIe_TX_P</text>
<text x="89.7" y="76.5">2 JP4</text>
<text x="89.7" y="74">2 JP3</text>
<text x="94.8" y="76.5">1</text>
<text x="94.8" y="74">1</text>
<text x="97.9" y="73.2">PCIE_PWR_EN</text>
<text x="97.9" y="75.7">PCIE_DET_WAKE</text>
<text x="165.4" y="77.3">3</text>
<text x="165.4" y="74.7">4</text>
<text x="319.2" y="77">PCIe_CLK_N</text>
<text x="319.3" y="74.4">PCIe_CLK_P</text>
<text x="339.4" y="73.4">13</text>
<text x="339.4" y="76">14</text>
<text x="56.7" y="79.8">14</text>
<text x="56.7" y="82.3">15</text>
<text x="75.1" y="83.3">PCIe_CLK_REQ</text>
<text x="89.7" y="81.6">2</text>
<text x="89.7" y="79">2</text>
<text x="94.8" y="81.6">1</text>
<text x="94.8" y="79">1</text>
<text x="97.9" y="78.2">SCL</text>
<text x="97.9" y="80.8">SDA</text>
<text x="165.4" y="82.3">1</text>
<text x="165.4" y="79.8">2</text>
<text x="170.8" y="78.5">MP</text>
<text x="320.5" y="82">PCIe_RX_P</text>
<text x="339.4" y="78.5">15</text>
<text x="339.4" y="81.1">16</text>
<text x="339.4" y="83.6">17</text>
<text x="10.3" y="85.7">B</text>
<text x="54.4" y="89.6" transform="rotate(-90 54.4 89.6)">MP</text>
<text x="56.7" y="84.9">16</text>
<text x="75.1" y="85.9">PCIe_RST</text>
<text x="165.4" y="88.7">3</text>
<text x="165.4" y="86.1">4</text>
<text x="170.8" y="90">MP</text>
<text x="320.4" y="84.6">PCIe_RX_N</text>
<text x="320.7" y="89.7">PCIe_TX_P</text>
<text x="339.4" y="86.1">18</text>
<text x="339.4" y="88.7">19</text>
<text x="408.3" y="85.7">B</text>
<text x="165.4" y="93.8">1</text>
<text x="165.4" y="91.2">2</text>
<text x="320.6" y="92.2">PCIe_TX_N</text>
<text x="339.4" y="91.2">20</text>
<text x="339.4" y="93.8">21</text>
<text x="10.3" y="135.7">C</text>
<text x="408.3" y="135.7">C</text>
<text x="180.1" y="158" transform="rotate(-90 180.1 158)">3</text>
<text x="185.2" y="158" transform="rotate(-90 185.2 158)">7</text>
<text x="63" y="167.4">1</text>
<text x="75.7" y="167.4">5</text>
<text x="191.3" y="166.2">6</text>
<text x="63" y="170">3</text>
<text x="167.6" y="172.2">SDA</text>
<text x="167.8" y="169.7">SCL</text>
<text x="173.5" y="171.2">4</text>
<text x="173.5" y="168.7">5</text>
<text x="191.3" y="171.2">1</text>
<text x="191.3" y="168.7">8</text>
<text x="194.5" y="172.2">SDA_IN</text>
<text x="194.5" y="169.7">SCL_IN</text>
<text x="69.6" y="177.1" transform="rotate(-90 69.6 177.1)">2</text>
<text x="251.5" y="175">1</text>
<text x="251.5" y="177.6">2</text>
<text x="277" y="176">EJECT</text>
<text x="354.1" y="175.2" transform="rotate(-90 354.1 175.2)">9</text>
<text x="10.3" y="185.7">D</text>
<text x="182.6" y="180.9" transform="rotate(-90 182.6 180.9)">2</text>
<text x="248.7" y="182.3" transform="rotate(-90 248.7 182.3)">MP</text>
<text x="332" y="181.1">EJECT</text>
<text x="340.5" y="180.1">5</text>
<text x="340.5" y="182.7">6</text>
<text x="408.3" y="185.7">D</text>
<text x="329.8" y="188.7">PCIe_INS</text>
<text x="333.9" y="191.3">SDA</text>
<text x="340" y="187.7">10</text>
<text x="340" y="190.3">11</text>
<text x="366.7" y="190.3">18</text>
<text x="367.2" y="187.7">8</text>
<text x="371" y="188.7">NVME_PWR</text>
<text x="371" y="191.3">SWIO</text>
<text x="322.6" y="196.3">PCIE_DET_WAKE</text>
<text x="334.1" y="193.8">SCL</text>
<text x="340" y="192.8">12</text>
<text x="340" y="195.4">13</text>
<text x="340" y="197.9">14</text>
<text x="366.7" y="192.8">19</text>
<text x="366.7" y="195.4">20</text>
<text x="367.2" y="197.9">1</text>
<text x="325" y="198.9">PCIE_PWR_EN</text>
<text x="340" y="200.4">15</text>
<text x="340" y="203">16</text>
<text x="367.2" y="200.4">2</text>
<text x="367.2" y="203">3</text>
<text x="256.7" y="209">SWIO</text>
<text x="340" y="205.5">17</text>
<text x="256.6" y="214.1">NRST</text>
<text x="325.2" y="214.1">NRST</text>
<text x="340.5" y="213.1">4</text>
<text x="354.1" y="222.1" transform="rotate(-90 354.1 222.1)">7</text>
<text x="10.4" y="235.7">E</text>
<text x="52.8" y="237.3">1</text>
<text x="52.8" y="239.8">2</text>
<text x="85.9" y="239.8">5</text>
<text x="85.9" y="237.3">6</text>
<text x="408.4" y="235.7">E</text>
<text x="52.8" y="242.4">3</text>
<text x="85.9" y="242.4">4</text>
<text x="104.3" y="247.1">NVME_PWR</text>
<text x="10.4" y="285.7">F</text>
<text x="35" y="286.7">1</text>
<text x="85" y="286.7">2</text>
<text x="135" y="286.7">3</text>
<text x="185" y="286.7">4</text>
<text x="235" y="286.7">5</text>
<text x="285" y="286.7">6</text>
<text x="335" y="286.7">7</text>
<text x="385" y="286.7">8</text>
<text x="408.4" y="285.7">F</text>
</g>
<g font-size="1.8" fill="#008484">
<text x="157.8" y="32.4">+3V3_IN</text>
<text x="53.6" y="41.3">J1</text>
<text x="68.3" y="41.3">+5V</text>
<text x="230.2" y="40">+3V3_IN</text>
<text x="249.9" y="40">+5V</text>
<text x="314.1" y="38.8">+3V3</text>
<text x="334.5" y="36.2">+3V3</text>
<text x="343.8" y="38.8">821101-1120030</text>
<text x="349.5" y="36.2">J3</text>
<text x="45.2" y="43.9">Conn_01x16_Shielded</text>
<text x="172.5" y="47.7">Conn_01x04_Shielded</text>
<text x="231.2" y="45.1">Conn_02x03_Odd_Even</text>
<text x="240.3" y="42.6">J5</text>
<text x="343.7" y="43.9">1</text>
<text x="343.7" y="46.4">2</text>
<text x="353.7" y="43.9">MP1</text>
<text x="353.7" y="46.4">MP2</text>
<text x="171.6" y="50.2">J4</text>
<text x="319.4" y="48.2" transform="rotate(-90 319.4 48.2)">C8</text>
<text x="321.9" y="49.1" transform="rotate(-90 321.9 49.1)">22uF</text>
<text x="343.7" y="48.9">3</text>
<text x="343.7" y="51.5">4</text>
<text x="91.8" y="57.8">TP6</text>
<text x="172.5" y="59.1">Conn_01x04_Shielded</text>
<text x="313.1" y="55.9">GND</text>
<text x="343.7" y="54">5</text>
<text x="343.7" y="56.6">6</text>
<text x="343.7" y="59.1">7</text>
<text x="86.8" y="60.4">TestPoint</text>
<text x="86.8" y="65.4">TestPoint</text>
<text x="91.8" y="62.9">TP7</text>
<text x="171.6" y="61.6">J6</text>
<text x="248.4" y="60.9">GND</text>
<text x="343.7" y="61.6">8</text>
<text x="343.7" y="64.2">9</text>
<text x="91.1" y="71.8">JP2</text>
<text x="91.1" y="69.3">JP1</text>
<text x="172.5" y="70.5">Conn_01x04_Shielded</text>
<text x="343.7" y="66.7">10</text>
<text x="343.7" y="69.3">11</text>
<text x="343.7" y="71.8">12</text>
<text x="171.6" y="73.1">J7</text>
<text x="343.7" y="74.3">13</text>
<text x="343.7" y="76.9">14</text>
<text x="172.5" y="82">Conn_01x04_Shielded</text>
<text x="343.7" y="79.4">15</text>
<text x="343.7" y="82">16</text>
<text x="171.6" y="84.5">J8</text>
<text x="343.7" y="84.5">17</text>
<text x="343.7" y="87">18</text>
<text x="343.7" y="89.6">19</text>
<text x="52.8" y="95.2">GND</text>
<text x="60.4" y="95.2">GND</text>
<text x="171.6" y="95.9">J9</text>
<text x="172.5" y="93.4">Conn_01x04_Shielded</text>
<text x="314.3" y="91" transform="rotate(-90 314.3 91)">10nF</text>
<text x="316.9" y="90.1" transform="rotate(-90 316.9 90.1)">C5</text>
<text x="343.7" y="92.1">20</text>
<text x="343.7" y="94.7">21</text>
<text x="308" y="101.6">GND</text>
<text x="332.2" y="101.6">GND</text>
<text x="363.9" y="101.6">GND</text>
<text x="156.8" y="103.5">GND</text>
<text x="175.8" y="103.5">GND</text>
<text x="172.2" y="151.8">+3V3_STB</text>
<text x="183.2" y="151.8">+3V3_IN</text>
<text x="68.7" y="160.7">U3</text>
<text x="134.1" y="162">+3V3_STB</text>
<text x="150.2" y="162">+3V3_IN</text>
<text x="193.8" y="159.4">+3V3_STB</text>
<text x="47.9" y="163.2">+5V</text>
<text x="63.4" y="163.2">LP5907MFX-3.3</text>
<text x="84.5" y="163.2">+3V3_STB</text>
<text x="181" y="164.3" transform="rotate(-90 181 164.3)">VCCA</text>
<text x="186.1" y="164.3" transform="rotate(-90 186.1 164.3)">VCCB</text>
<text x="187.4" y="167">OE</text>
<text x="65.3" y="168.3">IN</text>
<text x="65.3" y="170.9">EN</text>
<text x="70.7" y="168.3">OUT</text>
<text x="175.8" y="172.1">SDA_A</text>
<text x="175.8" y="169.6">SCL_A</text>
<text x="184" y="172.1">SDA_B</text>
<text x="184.2" y="169.6">SCL_B</text>
<text x="239.5" y="172.1">Conn_01x02_Shielded</text>
<text x="247.9" y="169.6">J2</text>
<text x="264.8" y="170.9">4.7K</text>
<text x="265.6" y="173.4">R1</text>
<text x="294.1" y="169.6">+3V3_STB+3V3_STB+3V3_STB</text>
<text x="350" y="168.3">+3V3_STB</text>
<text x="356.6" y="172.1">U2</text>
<text x="375.4" y="168.3">+3V3_STB</text>
<text x="41.3" y="175.6" transform="rotate(-90 41.3 175.6)">C10</text>
<text x="43.8" y="176.3" transform="rotate(-90 43.8 176.3)">4.7uF</text>
<text x="70.5" y="174.8" transform="rotate(-90 70.5 174.8)">GND</text>
<text x="94.6" y="176.3" transform="rotate(-90 94.6 176.3)">4.7uF</text>
<text x="97.2" y="175.6" transform="rotate(-90 97.2 175.6)">C11</text>
<text x="146.7" y="176.6" transform="rotate(-90 146.7 176.6)">100nF</text>
<text x="149.2" y="175.6" transform="rotate(-90 149.2 175.6)">C12</text>
<text x="156.8" y="176.6" transform="rotate(-90 156.8 176.6)">100nF</text>
<text x="159.4" y="175.6" transform="rotate(-90 159.4 175.6)">C13</text>
<text x="183.5" y="178.6" transform="rotate(-90 183.5 178.6)">GND</text>
<text x="294" y="180" transform="rotate(-90 294 180)">470R</text>
<text x="296.5" y="179" transform="rotate(-90 296.5 179)">R4</text>
<text x="302.9" y="180" transform="rotate(-90 302.9 180)">470R</text>
<text x="305.4" y="179" transform="rotate(-90 305.4 179)">R6</text>
<text x="311.8" y="180" transform="rotate(-90 311.8 180)">470R</text>
<text x="314.3" y="179" transform="rotate(-90 314.3 179)">R5</text>
<text x="357" y="174.7">STM8S003F3P</text>
<text x="385.4" y="179.1" transform="rotate(-90 385.4 179.1)">100nF</text>
<text x="388" y="177.7" transform="rotate(-90 388 177.7)">C7</text>
<text x="185.1" y="182.3">U4</text>
<text x="185.3" y="184.8">TCA9406DC</text>
<text x="257.2" y="184.5" transform="rotate(-90 257.2 184.5)">SW_Push</text>
<text x="268.6" y="182.3" transform="rotate(-90 268.6 182.3)">SW1</text>
<text x="277.5" y="180.7" transform="rotate(-90 277.5 180.7)">1nF</text>
<text x="280" y="180.2" transform="rotate(-90 280 180.2)">C4</text>
<text x="294" y="184" transform="rotate(-90 294 184)">D1</text>
<text x="296.5" y="184.6" transform="rotate(-90 296.5 184.6)">Red</text>
<text x="302.9" y="184" transform="rotate(-90 302.9 184)">D3</text>
<text x="305.4" y="185.7" transform="rotate(-90 305.4 185.7)">Yellow</text>
<text x="311.8" y="184" transform="rotate(-90 311.8 184)">D2</text>
<text x="314.3" y="184.8" transform="rotate(-90 314.3 184.8)">Blue</text>
<text x="343.4" y="181">PA1</text>
<text x="343.4" y="183.6">PA2</text>
<text x="355" y="180.8" transform="rotate(-90 355 180.8)">VDD</text>
<text x="374" y="182.3">GND</text>
<text x="47.6" y="186.1">GND</text>
<text x="69.2" y="186.1">GND</text>
<text x="88.2" y="186.1">GND</text>
<text x="141.5" y="186.1">GND</text>
<text x="151.7" y="186.1">GND</text>
<text x="182.2" y="187.4">GND</text>
<text x="245.7" y="191.2">GND</text>
<text x="257.1" y="191.2">GND</text>
<text x="272.4" y="191.2">GND</text>
<text x="343.4" y="188.6">PC0</text>
<text x="343.4" y="191.2">PC1</text>
<text x="361.8" y="191.2">PD1</text>
<text x="361.8" y="188.6">PD0</text>
<text x="343.4" y="193.7">PC2</text>
<text x="343.4" y="196.3">PC3</text>
<text x="361.8" y="193.7">PD2</text>
<text x="361.8" y="196.3">PD3</text>
<text x="258.5" y="198.8">+3V3_STB</text>
<text x="268.2" y="202.6">TP2</text>
<text x="343.4" y="198.8">PC4</text>
<text x="343.4" y="201.3">PC5</text>
<text x="343.4" y="203.9">PC6</text>
<text x="361.8" y="198.8">PD4</text>
<text x="361.8" y="201.3">PD5</text>
<text x="361.8" y="203.9">PD6</text>
<text x="268.2" y="207.7">TP3</text>
<text x="268.4" y="205.1">TestPoint</text>
<text x="343.4" y="206.4">PC7</text>
<text x="124.9" y="215.3">+3V3</text>
<text x="138.9" y="215.3">+3V3</text>
<text x="268.2" y="212.8">TP4</text>
<text x="268.4" y="215.3">TestPoint</text>
<text x="268.4" y="210.2">TestPoint</text>
<text x="343.4" y="214">NRST</text>
<text x="67.4" y="220.4">1.5uH</text>
<text x="68.8" y="217.8">L1</text>
<text x="109.6" y="217.8">TestPoint</text>
<text x="112" y="220.4">TP_3V1</text>
<text x="258.4" y="221.7" transform="rotate(-90 258.4 221.7)">GND</text>
<text x="268.2" y="217.8">TP5</text>
<text x="268.4" y="220.4">TestPoint</text>
<text x="342.3" y="220.9" transform="rotate(-90 342.3 220.9)">C6</text>
<text x="355" y="219.2" transform="rotate(-90 355 219.2)">VSS</text>
<text x="92.1" y="227.2" transform="rotate(-90 92.1 227.2)">C9</text>
<text x="106" y="227.2" transform="rotate(-90 106 227.2)">R2</text>
<text x="116.2" y="227.2" transform="rotate(-90 116.2 227.2)">C2</text>
<text x="130.2" y="227.2" transform="rotate(-90 130.2 227.2)">C3</text>
<text x="148" y="227.2" transform="rotate(-90 148 227.2)">R7</text>
<text x="328.2" y="225.5">GND</text>
<text x="339.7" y="222.3" transform="rotate(-90 339.7 222.3)">100nF</text>
<text x="39" y="230.5">+5V</text>
<text x="94.6" y="228.7" transform="rotate(-90 94.6 228.7)">100pF</text>
<text x="103.5" y="228.2" transform="rotate(-90 103.5 228.2)">137K</text>
<text x="113.7" y="228.2" transform="rotate(-90 113.7 228.2)">22uF</text>
<text x="132.7" y="228.2" transform="rotate(-90 132.7 228.2)">22uF</text>
<text x="145.4" y="228.2" transform="rotate(-90 145.4 228.2)">470R</text>
<text x="353.6" y="229.3">GND</text>
<text x="57.4" y="238.2">VIN</text>
<text x="79.9" y="238.2">FB</text>
<text x="103.5" y="235.3" transform="rotate(-90 103.5 235.3)">30K</text>
<text x="106" y="234.8" transform="rotate(-90 106 234.8)">R3</text>
<text x="145.4" y="234.8" transform="rotate(-90 145.4 234.8)">D4</text>
<text x="148" y="235.4" transform="rotate(-90 148 235.4)">Red</text>
<text x="43.8" y="243.4" transform="rotate(-90 43.8 243.4)">10uF</text>
<text x="46.4" y="242.5" transform="rotate(-90 46.4 242.5)">C1</text>
<text x="57.4" y="240.7">SW</text>
<text x="57.4" y="243.2">GND</text>
<text x="77.1" y="243.2">AGND</text>
<text x="79.8" y="240.7">EN</text>
<text x="107.3" y="243.2">GND</text>
<text x="118.7" y="243.2">GND</text>
<text x="125" y="243.2">GND</text>
<text x="140.3" y="244.5">GND</text>
<text x="99.7" y="251.8" transform="rotate(-90 99.7 251.8)">R14</text>
<text x="102.2" y="251.8" transform="rotate(-90 102.2 251.8)">10K</text>
<text x="261.8" y="248.3">H1</text>
<text x="262.2" y="250.9">MountingHole</text>
<text x="109.4" y="257.2">TP1</text>
<text x="261.8" y="254.7">H2</text>
<text x="262.2" y="257.2">MountingHole</text>
<text x="109.6" y="259.8">TestPoint</text>
<text x="261.8" y="261">H3</text>
<text x="262.2" y="263.6">MountingHole</text>
<text x="38.7" y="267.4">GND</text>
<text x="46.3" y="267.4">GND</text>
<text x="90.7" y="267.4">GNDGND</text>
<text x="117.4" y="266.1">GND</text>
<text x="261.8" y="267.4">H4</text>
<text x="262.2" y="269.9">MountingHole</text>
<text x="261.8" y="273.7">H5</text>
<text x="262.2" y="276.3">MountingHole</text>
</g>
</svg>
